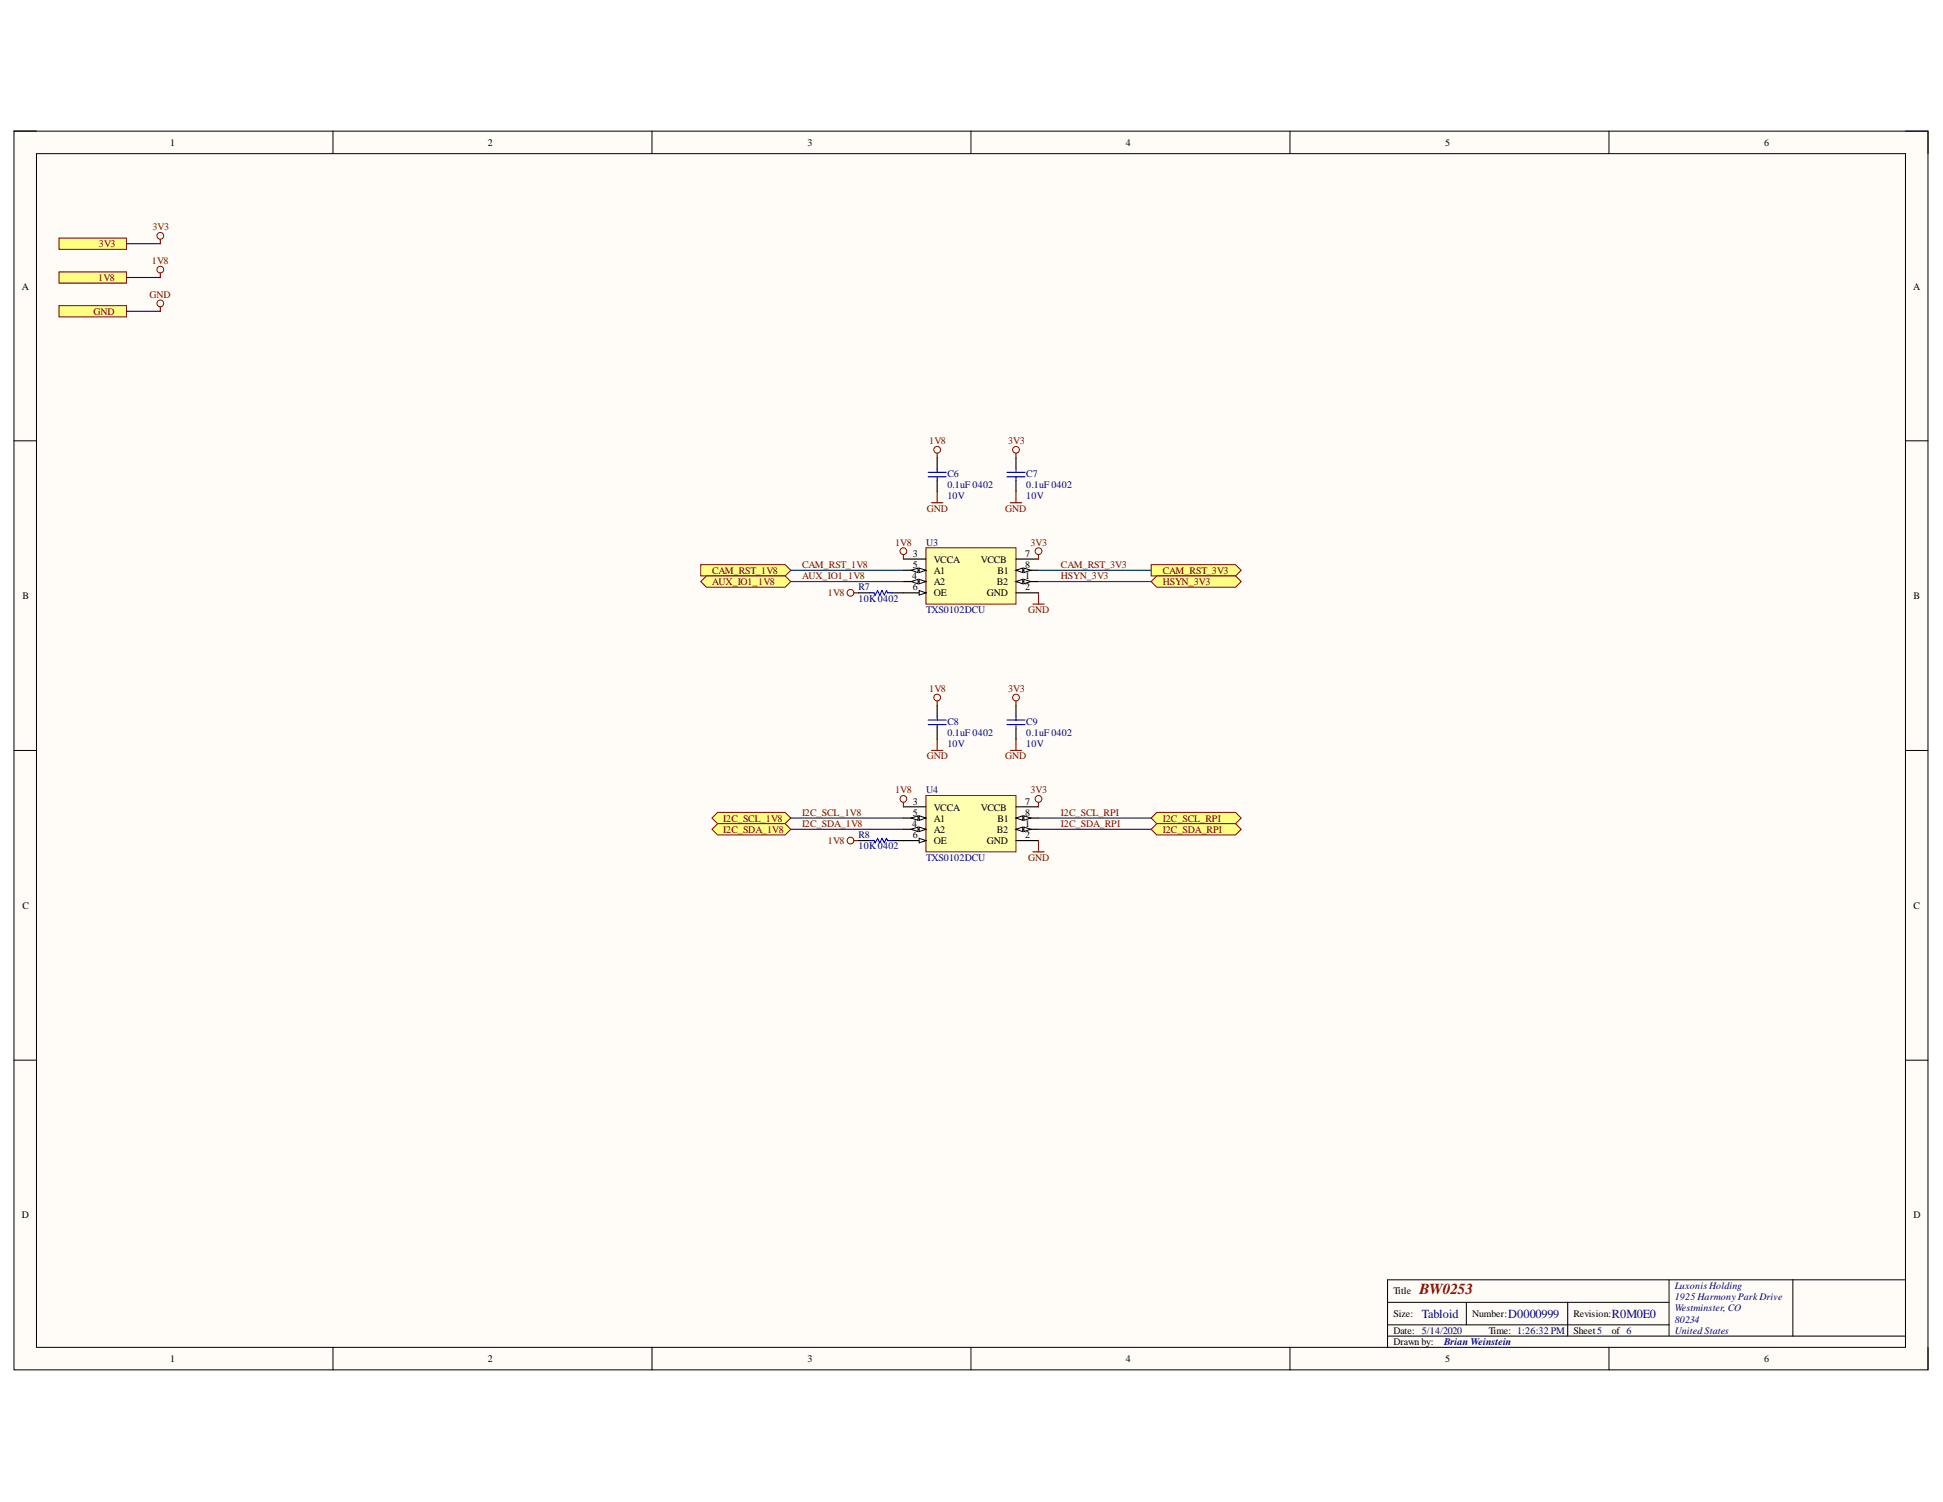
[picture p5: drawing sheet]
<svg xmlns="http://www.w3.org/2000/svg" width="279mm" height="216mm" viewBox="0 0 279 216" stroke-linecap="round" stroke-linejoin="round" font-family="sans-serif">
<path d="M2 18.9h275.2v178h-275.2z" fill-rule="evenodd" fill="#fffcf8"/>
<path d="M2 18.9h275.2v178h-275.2z" fill="none" stroke="#000" stroke-width=".14"/>
<path d="M5.2 22.1h268.8v171.6h-268.8z" fill-rule="evenodd" fill="#fffcf8"/>
<g fill="none" stroke="#000" stroke-width=".14">
<path d="M2 18.8h3.2M47.9 18.8v3.3M93.8 18.8v3.3M139.6 18.8v3.3M185.5 18.9v3.2M231.4 18.9v3.2M274 18.9h3.2v3.2M5.2 22.1h268.8v171.6h-268.8zM2 63.4h3.2M274 63.4h3.2M2 107.9h3.2M274 107.9h3.2"/>
<path d="M2 152.4h3.2M274 152.4h3.2M47.9 193.7v3.2M93.8 193.7v3.2M139.6 193.7v3.2M185.5 193.7v3.2M199.5 187.2h40.5M199.5 192.1h74.5M199.5 190.4h40.5M210.9 187.2v3.2M225.4 187.2v4.9M231.4 193.7v3.2"/>
<path d="M240 184v8.1M257.8 184v8.1M274 184h-74.5v9.7M277.2 193.7v3.2"/>
</g>
<path d="M133.1 114.4h13v8h-13z" fill-rule="evenodd" fill="#ffffb0"/>
<path d="M133.1 114.4h13v8h-13z" fill="none" stroke="#800000" stroke-width=".14"/>
<path d="M146.1 119.2h3.2" fill="none" stroke="#000" stroke-width=".16"/>
<path d="M146.1 119.2l1-.3v.6z" fill="#f8fcff"/>
<path d="M146.1 119.2l1-.3v.6z" fill="none" stroke="#000" stroke-width=".14"/>
<path d="M147.2 118.9l1 .3-1 .3z" fill="#f8fcff"/>
<path d="M147.2 118.9l1 .3-1 .3z" fill="none" stroke="#000" stroke-width=".14"/>
<path d="M129.9 116h3.2M129.9 119.2h3.2M146.1 120.8h3.2" fill="none" stroke="#000" stroke-width=".16"/>
<path d="M132.2 118.9l.9 .3-.9 .3z" fill="#f8fcff"/>
<path d="M132.2 118.9l.9 .3-.9 .3z" fill="none" stroke="#000" stroke-width=".14"/>
<path d="M131 119.2l1-.3v.6z" fill="#f8fcff"/>
<path d="M131 119.2l1-.3v.6z" fill="none" stroke="#000" stroke-width=".14"/>
<path d="M129.9 117.6h3.2" fill="none" stroke="#000" stroke-width=".16"/>
<path d="M132.2 117.3l.9 .3-.9 .3z" fill="#f8fcff"/>
<path d="M132.2 117.3l.9 .3-.9 .3z" fill="none" stroke="#000" stroke-width=".14"/>
<path d="M131 117.6l1-.3v.6z" fill="#f8fcff"/>
<path d="M131 117.6l1-.3v.6z" fill="none" stroke="#000" stroke-width=".14"/>
<path d="M129.9 120.8h3.2" fill="none" stroke="#000" stroke-width=".16"/>
<path d="M132.2 120.5l.9 .3-.9 .4z" fill="#f8fcff"/>
<path d="M132.2 120.5l.9 .3-.9 .4z" fill="none" stroke="#000" stroke-width=".14"/>
<path d="M146.1 116h3.2M146.1 117.6h3.2" fill="none" stroke="#000" stroke-width=".16"/>
<path d="M146.1 117.6l1-.3v.6z" fill="#f8fcff"/>
<path d="M146.1 117.6l1-.3v.6z" fill="none" stroke="#000" stroke-width=".14"/>
<path d="M147.2 117.3l1 .3-1 .3z" fill="#f8fcff"/>
<path d="M147.2 117.3l1 .3-1 .3z" fill="none" stroke="#000" stroke-width=".14"/>
<path d="M129.9 115.3v.7M134 107.9h1.6M134.8 100.8v.6M134.8 106.3v1.6M145.3 107.9h1.6M146.1 106.3v1.6M122.8 120.8h.6M148.5 122.4h1.6M149.3 120.8v1.6" fill="none" stroke="#800000" stroke-width=".16"/>
<g fill="none" stroke="#800000" stroke-width=".14">
<circle cx="129.9" cy="114.8" r=".49"/>
<circle cx="134.8" cy="100.3" r=".49"/>
<circle cx="122.3" cy="120.8" r=".49"/>
</g>
<path d="M134.8 101.4v1.6M134.8 104.6v1.7M146.1 101.4v1.6M146.1 104.6v1.7M123.4 120.8h1.6M128.3 120.8h1.6" fill="none" stroke="#000" stroke-width=".16"/>
<path d="M133.5 103.5h2.6M133.5 104.2h2.6M134.8 103v.5M134.8 104.2v.4M144.8 103.5h2.6M144.8 104.2h2.6M146.1 103v.5M146.1 104.2v.4M125 120.8h.7l.2 .4 .3-.7 .3 .7 .3-.7 .4 .7 .3-.7 .1 .3h.7" fill="none" stroke="#00f" stroke-width=".16"/>
<path d="M8.5 43.9h9.7v1.7h-9.7z" fill-rule="evenodd" fill="#ffff80"/>
<g fill="none" stroke="#800000" stroke-width=".14">
<path d="M8.5 43.9h9.7v1.7h-9.7z"/>
<circle cx="23.1" cy="43.6" r=".49"/>
</g>
<path d="M23.1 44.1v.6" fill="none" stroke="#800000" stroke-width=".16"/>
<path d="M8.5 34.2h9.7v1.6h-9.7z" fill-rule="evenodd" fill="#ffff80"/>
<g fill="none" stroke="#800000" stroke-width=".14">
<path d="M8.5 34.2h9.7v1.6h-9.7z"/>
<circle cx="23.1" cy="33.9" r=".49"/>
</g>
<path d="M23.1 34.4v.6" fill="none" stroke="#800000" stroke-width=".16"/>
<path d="M8.5 39.1h9.7v1.6h-9.7z" fill-rule="evenodd" fill="#ffff80"/>
<g fill="none" stroke="#800000" stroke-width=".14">
<path d="M8.5 39.1h9.7v1.6h-9.7z"/>
<circle cx="23.1" cy="38.8" r=".48"/>
<circle cx="146.1" cy="100.3" r=".49"/>
<circle cx="149.3" cy="114.8" r=".49"/>
</g>
<path d="M23.1 39.2v.7M146.1 100.8v.6M149.3 115.3v.7" fill="none" stroke="#800000" stroke-width=".16"/>
<path d="M133.1 78.7h13v8.1h-13z" fill-rule="evenodd" fill="#ffffb0"/>
<path d="M133.1 78.7h13v8.1h-13z" fill="none" stroke="#800000" stroke-width=".14"/>
<path d="M146.1 83.6h3.2" fill="none" stroke="#000" stroke-width=".16"/>
<path d="M146.1 83.6l1-.3v.6z" fill="#f8fcff"/>
<path d="M146.1 83.6l1-.3v.6z" fill="none" stroke="#000" stroke-width=".14"/>
<path d="M147.2 83.3l1 .3-1 .3z" fill="#f8fcff"/>
<path d="M147.2 83.3l1 .3-1 .3z" fill="none" stroke="#000" stroke-width=".14"/>
<path d="M129.9 80.4h3.2M129.9 83.6h3.2M146.1 85.2h3.2" fill="none" stroke="#000" stroke-width=".16"/>
<path d="M132.2 83.3l.9 .3-.9 .3z" fill="#f8fcff"/>
<path d="M132.2 83.3l.9 .3-.9 .3z" fill="none" stroke="#000" stroke-width=".14"/>
<path d="M131 83.6l1-.3v.6z" fill="#f8fcff"/>
<path d="M131 83.6l1-.3v.6z" fill="none" stroke="#000" stroke-width=".14"/>
<path d="M129.9 82h3.2" fill="none" stroke="#000" stroke-width=".16"/>
<path d="M132.2 81.7l.9 .3-.9 .3z" fill="#f8fcff"/>
<path d="M132.2 81.7l.9 .3-.9 .3z" fill="none" stroke="#000" stroke-width=".14"/>
<path d="M131 82l1-.3v.6z" fill="#f8fcff"/>
<path d="M131 82l1-.3v.6z" fill="none" stroke="#000" stroke-width=".14"/>
<path d="M129.9 85.2h3.2" fill="none" stroke="#000" stroke-width=".16"/>
<path d="M132.2 84.9l.9 .3-.9 .3z" fill="#f8fcff"/>
<path d="M132.2 84.9l.9 .3-.9 .3z" fill="none" stroke="#000" stroke-width=".14"/>
<path d="M146.1 80.4h3.2M146.1 82h3.2" fill="none" stroke="#000" stroke-width=".16"/>
<path d="M146.1 82l1-.3v.6z" fill="#f8fcff"/>
<path d="M146.1 82l1-.3v.6z" fill="none" stroke="#000" stroke-width=".14"/>
<path d="M147.2 81.7l1 .3-1 .3z" fill="#f8fcff"/>
<path d="M147.2 81.7l1 .3-1 .3z" fill="none" stroke="#000" stroke-width=".14"/>
<path d="M129.9 79.7v.7M134 72.3h1.6M134.8 65.1v.7M134.8 70.6v1.7M145.3 72.3h1.6M146.1 65.1v.7M146.1 70.6v1.7M149.3 79.7v.7M122.8 85.2h.6M148.5 86.8h1.6M149.3 85.2v1.6" fill="none" stroke="#800000" stroke-width=".16"/>
<g fill="none" stroke="#800000" stroke-width=".14">
<circle cx="129.9" cy="79.2" r=".49"/>
<circle cx="134.8" cy="64.7" r=".49"/>
<circle cx="146.1" cy="64.7" r=".49"/>
<circle cx="149.3" cy="79.2" r=".49"/>
<circle cx="122.3" cy="85.2" r=".49"/>
</g>
<path d="M134.8 65.8v1.6M134.8 69v1.6M146.1 65.8v1.6M146.1 69v1.6M123.4 85.2h1.6M128.3 85.2h1.6" fill="none" stroke="#000" stroke-width=".16"/>
<path d="M133.5 67.9h2.6M133.5 68.5h2.6M134.8 67.4v.5M134.8 68.5v.5M144.8 67.9h2.6M144.8 68.5h2.6M146.1 67.4v.5M146.1 68.5v.5M125 85.2h.7l.2 .3 .3-.6 .3 .6 .3-.6 .4 .6 .3-.6 .1 .3h.7" fill="none" stroke="#00f" stroke-width=".16"/>
<path d="M100.8 81.2h12.1l.8 .8-.8 .8h-12.1z" fill-rule="evenodd" fill="#ffff80"/>
<path d="M100.8 81.2h12.1l.8 .8-.8 .8h-12.1z" fill="none" stroke="#800000" stroke-width=".14"/>
<path d="M100.8 83.6l.8-.8h11.3l.8 .8-.8 .8h-11.3z" fill-rule="evenodd" fill="#ffff80"/>
<path d="M100.8 83.6l.8-.8h11.3l.8 .8-.8 .8h-11.3z" fill="none" stroke="#800000" stroke-width=".14"/>
<path d="M102.4 117.6l.8-.8h9.7l.8 .8-.8 .8h-9.7z" fill-rule="evenodd" fill="#ffff80"/>
<path d="M102.4 117.6l.8-.8h9.7l.8 .8-.8 .8h-9.7z" fill="none" stroke="#800000" stroke-width=".14"/>
<path d="M102.4 119.2l.8-.8h9.7l.8 .8-.8 .8h-9.7z" fill-rule="evenodd" fill="#ffff80"/>
<path d="M102.4 119.2l.8-.8h9.7l.8 .8-.8 .8h-9.7z" fill="none" stroke="#800000" stroke-width=".14"/>
<path d="M165.5 81.2h12.2l.8 .8-.8 .8h-12.2z" fill-rule="evenodd" fill="#ffff80"/>
<path d="M165.5 81.2h12.2l.8 .8-.8 .8h-12.2z" fill="none" stroke="#800000" stroke-width=".14"/>
<path d="M165.5 83.6l.8-.8h11.4l.8 .8-.8 .8h-11.4z" fill-rule="evenodd" fill="#ffff80"/>
<path d="M165.5 83.6l.8-.8h11.4l.8 .8-.8 .8h-11.4z" fill="none" stroke="#800000" stroke-width=".14"/>
<path d="M166.3 116.8h11.4l.8 .8-.8 .8h-11.4l-.8-.8z" fill-rule="evenodd" fill="#ffff80"/>
<path d="M166.3 116.8h11.4l.8 .8-.8 .8h-11.4l-.8-.8z" fill="none" stroke="#800000" stroke-width=".14"/>
<path d="M166.3 118.4h11.4l.8 .8-.8 .8h-11.4l-.8-.8z" fill-rule="evenodd" fill="#ffff80"/>
<path d="M166.3 118.4h11.4l.8 .8-.8 .8h-11.4l-.8-.8z" fill="none" stroke="#800000" stroke-width=".14"/>
<path d="M113.7 83.6h16.2M113.7 82h16.2M149.3 83.6h16.2M149.3 82h16.2M113.7 119.2h16.2M113.7 117.6h16.2M149.3 119.2h16.2M149.3 117.6h16.2" fill="none" stroke="#073763" stroke-width=".16"/>
<path d="M18.2 39.9h4.9M18.2 35h4.9M18.2 44.7h4.9" fill="none" stroke="#000080" stroke-width=".16"/>
<text font-size="2.2" fill="#800000" x="204.1" y="186">BW0253</text>
<g font-size="1.8" fill="#000080">
<text x="204.4" y="189.4">Tabloid</text>
<text x="216.9" y="189.4">D0000999</text>
<text x="231.8" y="189.4">R0M0E0</text>
</g>
<g font-size="1.4">
<text x="24.5" y="21">1</text>
<text x="70.1" y="21">2</text>
<text x="116.1" y="21">3</text>
<text x="161.9" y="21">4</text>
<text x="207.8" y="21">5</text>
<text x="253.7" y="21">6</text>
<text x="3.1" y="41.6">A</text>
<text x="275.1" y="41.6">A</text>
<text x="131.2" y="83.3">4</text>
<text x="131.2" y="80">3</text>
<text x="131.2" y="81.6">5</text>
<text x="134.3" y="80.9">VCCA</text>
<text x="134.3" y="82.5">A1</text>
<text x="141.1" y="80.9">VCCB</text>
<text x="143.4" y="82.5">B1</text>
<text x="147.4" y="83.3">1</text>
<text x="147.4" y="80">7</text>
<text x="147.4" y="81.6">8</text>
<text x="3.2" y="86.1">B</text>
<text x="131.2" y="84.9">6</text>
<text x="134.3" y="84.1">A2</text>
<text x="134.3" y="85.7">OE</text>
<text x="141.9" y="85.7">GND</text>
<text x="143.3" y="84.1">B2</text>
<text x="147.4" y="84.9">2</text>
<text x="275.2" y="86.1">B</text>
<text x="131.2" y="118.9">4</text>
<text x="131.2" y="115.7">3</text>
<text x="131.2" y="117.3">5</text>
<text x="134.3" y="116.5">VCCA</text>
<text x="134.3" y="119.7">A2</text>
<text x="134.3" y="118.1">A1</text>
<text x="141.1" y="116.5">VCCB</text>
<text x="143.3" y="119.7">B2</text>
<text x="143.4" y="118.1">B1</text>
<text x="147.4" y="118.9">1</text>
<text x="147.4" y="115.7">7</text>
<text x="147.4" y="117.3">8</text>
<text x="131.2" y="120.5">6</text>
<text x="134.3" y="121.3">OE</text>
<text x="141.9" y="121.3">GND</text>
<text x="147.4" y="120.5">2</text>
<text x="3.2" y="130.6">C</text>
<text x="275.2" y="130.6">C</text>
<text x="3.1" y="175.1">D</text>
<text x="275.2" y="175.1">D</text>
<text x="200.4" y="186">Title</text>
<text x="200.4" y="189.3">Size:</text>
<text x="200.4" y="191.7">Date: 5/14/2020</text>
<text x="211.7" y="189.3">Number:</text>
<text x="214.1" y="191.7">Time: 1:26:32 PM</text>
<text x="226.3" y="189.3">Revision:</text>
<text x="226.3" y="191.7">Sheet5</text>
<text x="231.8" y="191.7">of 6</text>
<text x="24.5" y="195.8">1</text>
<text x="70.1" y="195.8">2</text>
<text x="116.1" y="195.8">3</text>
<text x="161.9" y="195.8">4</text>
<text x="200.4" y="193.3">Drawn by:</text>
<text x="207.8" y="195.8">5</text>
<text x="253.7" y="195.8">6</text>
</g>
<g font-size="1.4" fill="#800000">
<text x="14.2" y="35.5">3V3</text>
<text x="21.9" y="33.1">3V3</text>
<text x="14.1" y="40.4">1V8</text>
<text x="21.8" y="38">1V8</text>
<text x="13.5" y="45.3">GND</text>
<text x="21.5" y="42.8">GND</text>
<text x="133.6" y="63.9">1V8</text>
<text x="145" y="63.9">3V3</text>
<text x="133.3" y="73.5">GND</text>
<text x="144.5" y="73.5">GND</text>
<text x="102.4" y="82.5">CAM_RST_1V8</text>
<text x="115.3" y="81.6">CAM_RST_1V8</text>
<text x="115.3" y="83.3">AUX_IO1_1V8</text>
<text x="128.7" y="78.4">1V8</text>
<text x="148.2" y="78.4">3V3</text>
<text x="152.6" y="81.6">CAM_RST_3V3</text>
<text x="152.6" y="83.3">HSYN_3V3</text>
<text x="167.2" y="82.5">CAM_RST_3V3</text>
<text x="102.4" y="84.1">AUX_IO1_1V8</text>
<text x="119.1" y="85.7">1V8</text>
<text x="147.8" y="88.2">GND</text>
<text x="167.2" y="84.1">HSYN_3V3</text>
<text x="133.6" y="99.5">1V8</text>
<text x="145" y="99.5">3V3</text>
<text x="133.3" y="109.1">GND</text>
<text x="144.5" y="109.1">GND</text>
<text x="104" y="118.1">I2C_SCL_1V8</text>
<text x="104" y="119.7">I2C_SDA_1V8</text>
<text x="115.3" y="117.3">I2C_SCL_1V8</text>
<text x="115.3" y="118.9">I2C_SDA_1V8</text>
<text x="128.7" y="114">1V8</text>
<text x="148.2" y="114">3V3</text>
<text x="152.6" y="117.3">I2C_SCL_RPI</text>
<text x="152.6" y="118.9">I2C_SDA_RPI</text>
<text x="167.2" y="118.1">I2C_SCL_RPI</text>
<text x="167.2" y="119.7">I2C_SDA_RPI</text>
<text x="119.1" y="121.3">1V8</text>
<text x="147.8" y="123.8">GND</text>
</g>
<g font-size="1.4" fill="#000080">
<text x="136.2" y="71.7">10V</text>
<text x="136.2" y="68.5">C6</text>
<text x="136.2" y="70.1">0.1uF 0402</text>
<text x="147.6" y="71.7">10V</text>
<text x="147.6" y="68.5">C7</text>
<text x="147.6" y="70.1">0.1uF 0402</text>
<text x="133.2" y="78.4">U3</text>
<text x="123.5" y="84.9">R7</text>
<text x="123.5" y="86.6">10K0402</text>
<text x="133.2" y="88.2">TXS0102DCU</text>
<text x="136.2" y="107.4">10V</text>
<text x="136.2" y="104.2">C8</text>
<text x="136.2" y="105.8">0.1uF 0402</text>
<text x="147.6" y="107.4">10V</text>
<text x="147.6" y="104.2">C9</text>
<text x="147.6" y="105.8">0.1uF 0402</text>
<text x="133.2" y="114">U4</text>
<text x="123.5" y="120.5">R8</text>
<text x="123.5" y="122.1">10K0402</text>
<text x="133.2" y="123.8">TXS0102DCU</text>
<text x="240.8" y="185.3">Luxonis Holding</text>
<text x="240.8" y="186.9">1925 Harmony Park Drive</text>
<text x="240.8" y="188.5">Westminster, CO</text>
<text x="240.8" y="190.1">80234</text>
<text x="240.8" y="191.7">United States</text>
<text x="207.7" y="193.3">Brian Weinstein</text>
</g>
</svg>
